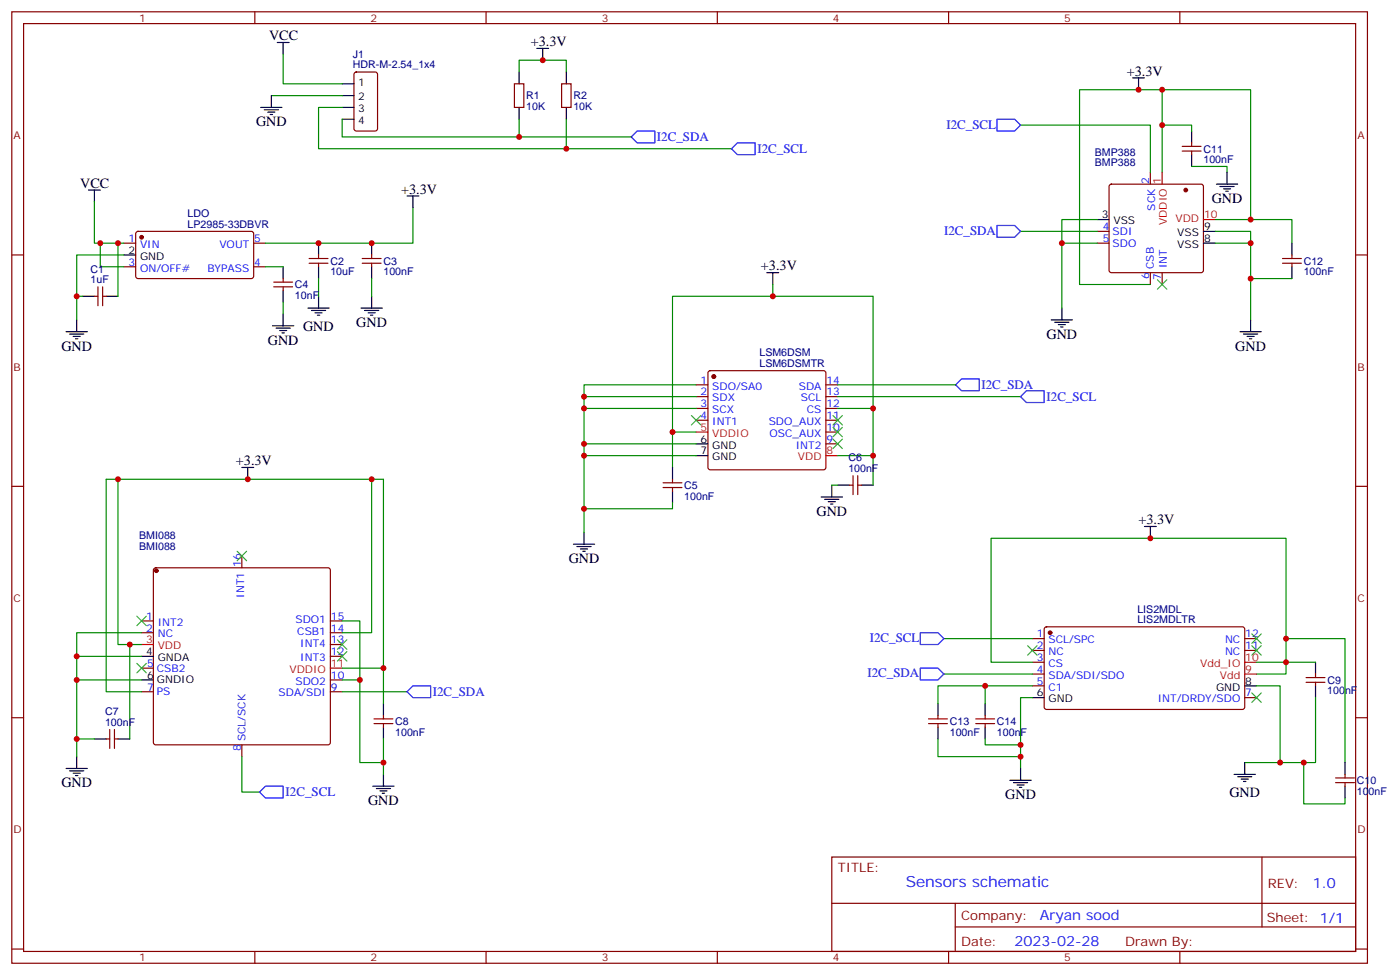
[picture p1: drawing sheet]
<svg xmlns="http://www.w3.org/2000/svg" width="419mm" height="292mm" viewBox="0 0 419 292" stroke-linecap="round" stroke-linejoin="round" font-family="sans-serif">
<g fill="none" stroke="#870000" stroke-width=".35">
<path d="M3.5 3.5h405.4v284.4h-405.4zM7.1 7.1h398.2v277.2h-398.2zM76.2 3.5v3.6M145.3 3.5v3.6M214.5 3.5v3.6M283.6 3.5v3.6M352.8 3.5v3.6M106.1 21.7l.4-.2h5.7l.6 .5 .1 16.5-.5 .6-5.9 .1-.6-.5-.1-16.5zM153.8 25h2.8v7.1h-2.8zM167.9 25h2.8v7.1h-2.8zM331.8 55.2l.5-.2h26.8l.5 .2 .2 .5v25.1l-.2 .5-.5 .2h-26.8l-.5-.2-.2-.5v-25.1zM344 51.5v3.5"/>
<path d="M353.5 45.2h5.6M353.5 43.7h5.6M356.3 42.7v1M356.3 45.2v1M3.5 76.2h3.6M37 72.7h3.6M37 79.7h3.6M40.8 69.4l.5-.3 34.1 .1 .4 .6v13l-.7 .5-34.1-.1-.4-.7v-12.7zM75.8 72.7h3.6M75.8 79.7h3.6M92.4 78.7h5.7M92.4 77.3h5.7"/>
<path d="M95.2 76.2v1.1M95.2 78.7v1M108.3 78.7h5.6M108.3 77.3h5.6M111.1 76.2v1.1M111.1 78.7v1M328.1 72.7h3.5M328.1 69.1h3.5M383.5 78.7h5.6M383.5 77.3h5.6M386.3 76.2v1.1M386.3 78.7v1"/>
<path d="M405.3 76.2h3.6M28.2 88.5h1.1M29.3 85.7v5.7M30.7 85.7v5.7M30.7 88.5h1M81.8 85.7h5.7M81.8 84.3h5.7M84.7 83.3v1M84.7 85.7v1.1M344 81.5v3.5M347.5 81.5v3.5M208.1 115h3.6"/>
<path d="M208.1 118.5h3.6M211.9 111l.5-.2h33.8l.5 .2 .2 .5v28.2l-.2 .5-.5 .2h-33.8l-.5-.2-.2-.5v-28.2zM246.9 115h3.6M246.9 118.5h3.6M208.1 122.1h3.6M208.1 125.6h3.6M246.9 122.1h3.6M246.9 125.6h3.6M246.9 132.6h3.6M246.9 129.1h3.6M3.5 145.3h3.6M198.3 145.7h5.6"/>
<path d="M198.3 144.3h5.6M201.1 143.2v1.1M201.1 145.7v1.1M254 145h1.1M255.1 142.2v5.6M256.5 142.2v5.6M256.5 145h1M405.3 145.3h3.6M46.1 169.9l.5-.2h51.5l.5 .2 .2 .5v51.5l-.3 .5-.4 .2h-51.5l-.5-.2-.2-.5v-51.5zM72.3 166.2v3.5M42.3 185.6h3.6M42.3 189.1h3.6"/>
<path d="M42.3 199.7h3.6M98.8 185.6h3.5M98.8 189.1h3.5M98.8 196.1h3.5M98.8 192.6h3.5M308.7 190.9h3.5M308.7 194.4h3.5M308.7 197.9h3.5M312.4 187.5l.5-.2 58.8 .1 .5 .6-.1 23.6-.6 .4h-58.9l-.4-.7v-23.3zM372.2 190.9h3.5M372.2 194.4h3.5M3.5 214.5h3.6"/>
<path d="M32.8 218v5.7M34.2 218v5.7M42.3 206.7h3.6M98.8 206.7h3.5M98.8 203.2h3.5M111.8 216.3h5.7M111.8 214.8h5.7M114.7 213.8v1M114.7 216.3v1M277.6 216.3h5.7M277.6 214.8h5.7M280.5 213.8v1"/>
<path d="M280.5 216.3v1M291.7 216.3h5.7M291.7 214.8h5.7M294.6 213.8v1M294.6 216.3v1M308.7 201.4h3.5M308.7 205h3.5M372.2 208.5h3.5M390.5 203.9h5.7M390.5 202.5h5.7M393.3 201.4v1.1M393.3 203.9v1.1"/>
<path d="M405.3 214.5h3.6M31.7 220.8h1.1M34.2 220.8h1.1M72.3 222.6v3.5M399.3 233.9h5.7M399.3 232.5h5.7M402.2 231.4v1.1M402.2 233.9v1M248.7 256.1h156.6v28.2h-156.6zM377.3 256.1v20.9M248.7 270h156.5M285.6 277h119.6"/>
<path d="M285.6 270v14.1M3.5 283.6h3.6M76.2 284.3v3.6M145.3 284.3v3.6M214.5 284.3v3.6M283.6 284.3v3.6M352.8 284.3v3.6M405.3 283.6h3.6"/>
</g>
<g fill="#870000" stroke="#870000" stroke-width=".35">
<circle cx="213.4" cy="112.5" r=".53"/>
<circle cx="46.7" cy="170.6" r=".53"/>
<circle cx="42.3" cy="70.9" r=".53"/>
<circle cx="354.5" cy="56.8" r=".53"/>
<circle cx="314" cy="189.1" r=".53"/>
</g>
<path d="M347.5 51.5v3.5M359.8 65.6h3.6M208.1 129.1h3.6M246.9 136.2h3.6M42.3 192.6h3.6M98.8 199.7h3.5M372.2 197.9h3.5M372.2 201.4h3.5" fill="none" stroke="#f00" stroke-width=".35"/>
<g fill="none" stroke="#000" stroke-width=".35">
<path d="M82.9 12.7h3.5M84.7 12.7v3.5M160.5 14.5h3.5M162.3 14.5v3.5M78 32.1h6.3M79 32.8h4.3M80.1 33.5h2.1M80.8 34.2h.7M81.1 28.6v3.5M102.3 25h3.5M102.3 28.6h3.5M102.3 32.1h3.5"/>
<path d="M102.3 35.6h3.5M155.2 21.5v3.5M155.2 32.1v3.5M169.3 21.5v3.5M169.3 32.1v3.5M338.7 23.3h3.5M340.4 23.3v3.5M356.3 39.2v3.5M26.5 56.8h3.5M28.2 56.8v3.5M121.7 58.6h3.5M123.5 58.6v3.5"/>
<path d="M356.3 46.2v3.5M363.7 55h6.4M364.8 55.7h4.2M365.8 56.4h2.1M366.5 57.1h.7M366.9 51.5v3.5M37 76.2h3.6M84.7 79.7v3.6M95.2 72.7v3.5M95.2 79.7v3.6M111.1 72.7v3.5M111.1 79.7v3.6"/>
<path d="M328.1 65.6h3.5M359.8 72.7h3.6M359.8 69.1h3.6M386.3 72.7v3.5M386.3 79.7v3.6M19.8 99.1h6.3M20.8 99.8h4.2M22.9 95.6v3.5M24.7 88.5h3.5M31.7 88.5h3.6M81.5 97.4h6.3M82.5 98.1h4.3"/>
<path d="M83.6 98.8h2.1M84.3 99.5h.7M84.7 86.8v3.5M84.7 93.8v3.6M92.1 92.1h6.3M93.1 92.8h4.3M94.2 93.5h2.1M94.9 94.2h.7M95.2 88.5v3.6M107.9 92.1h6.4M109 92.8h4.2M110.1 93.5h2.1"/>
<path d="M110.8 94.2h.7M111.1 88.5v3.6M229.3 81.5h3.5M231.1 81.5v3.5M314.3 95.6h6.4M315.4 96.3h4.2M316.4 97h2.2M317.1 97.7h.8M317.5 92.1v3.5M370.8 99.1h6.3M371.8 99.8h4.3M373.9 95.6v3.5"/>
<path d="M21.9 100.5h2.1M22.6 101.2h.7M372.9 100.5h2.1M373.6 101.2h.7M72.3 139.7h3.5M74.1 139.7v3.5M201.1 139.7v3.5M208.1 132.6h3.6M208.1 136.2h3.6M174.6 159.1v3.5M201.1 146.8v3.5M245.5 148.5h6.4"/>
<path d="M246.6 149.2h4.2M247.6 149.9h2.2M248.4 150.6h.7M248.7 145v3.5M250.5 145h3.5M257.5 145h3.6M342.2 157.3h3.5M344 157.3v3.6M171.4 162.6h6.4M172.5 163.3h4.2M173.6 164h2.1M174.3 164.7h.7"/>
<path d="M42.3 196.1h3.6M393.3 197.9v3.5M42.3 203.2h3.6M114.7 210.3v3.5M114.7 217.3v3.5M280.5 210.3v3.5M280.5 217.3v3.5M294.6 210.3v3.5M294.6 217.3v3.5M308.7 208.5h3.5M372.2 205h3.5M393.3 205v3.5"/>
<path d="M19.8 229.7h6.3M20.8 230.4h4.2M21.9 231.1h2.1M22.6 231.8h.7M22.9 226.1v3.6M28.2 220.8h3.5M35.3 220.8h3.5M111.5 234.9h6.3M112.5 235.7h4.3M113.6 236.4h2.1M114.3 237.1h.7M114.7 231.4v3.5"/>
<path d="M302 233.2h6.3M303 233.9h4.3M304.1 234.6h2.1M304.8 235.3h.7M305.2 229.7v3.5M369 231.4h6.4M370.1 232.1h4.2M371.1 232.8h2.1M371.8 233.5h.7M372.2 227.9v3.5M402.2 227.9v3.5M402.2 234.9v3.6"/>
</g>
<g fill="none" stroke="#008700" stroke-width=".35">
<path d="M84.7 16.2v8.8h17.6M81.1 28.6h21.2M102.3 32.1h-7.1v12.3h74.1v-8.8M102.3 35.6v5.3h52.9v-5.3M155.2 21.5v-3.5h14.1v3.5M305.2 37.4h38.8v14.1M347.5 26.8v24.7M347.5 37.4h8.8v1.8M155.2 40.9h33.5M169.3 44.4h49.4M356.3 49.7h10.6v1.8M28.2 60.3v12.4h8.8"/>
<path d="M30 72.7v7h7M35.3 72.7v15.8M37 76.2h-14.1v19.4M79.4 79.7h5.3M123.5 62.1v10.6h-44.1M305.2 69.1h22.9M317.5 72.7h10.6M328.1 65.6h-10.6v26.5M363.4 65.6h10.5v-38.8h-51.1v58.2h21.2M363.4 69.1h10.5v26.5M363.4 72.7h10.5M373.9 65.6h12.4v7.1"/>
<path d="M22.9 88.5h1.8M84.7 90.3v3.5M95.2 83.3v5.2M111.1 83.3v5.2M231.1 85v3.5h30v33.6h-10.6M231.1 88.5h-30v40.6M373.9 83.3h12.4M174.6 118.5h33.5M208.1 115h-33.5v44.1M250.5 118.5h54.7M250.5 115h35.3M174.6 136.2h33.5"/>
<path d="M174.6 122.1h33.5M174.6 132.6h33.5M208.1 129.1h-7v10.6M250.5 136.2h10.6v8.8M261.1 122.1v14.1M35.3 143.2v49.4h7M111.1 143.2v45.9h-8.8M201.1 150.3v1.7h-26.5M248.7 145h1.8M38.8 192.6v28.2M42.3 196.1h-19.4v30M42.3 189.1h-19.4v7"/>
<path d="M102.3 199.7h12.4v-56.5h-83v63.5h10.6M102.3 185.6h5.3v42.3h7.1M114.7 199.7v10.6M282.2 190.9h26.5M308.7 197.9h-12.4v-37h88.2v37h-8.8M384.5 190.9h17.7v37M393.3 197.9h-8.8v3.5h-8.8M22.9 203.2h19.4M102.3 203.2h5.3M102.3 206.7h19.4M282.2 201.4h26.5M294.6 205v5.3"/>
<path d="M308.7 208.5h-3.5v21.2M308.7 205h-28.2v5.3M375.7 205h7.1v22.9M393.3 208.5v19.4h-21.1M22.9 220.8h5.3M72.3 226.1v10.6h5.3M114.7 220.8v10.6M280.5 220.8v5.3h24.7M294.6 220.8v1.8h10.6M389.8 227.9v12.3h12.4v-1.7"/>
</g>
<path d="M298.1 35.6h5.3l1.8 1.8-1.8 1.8h-5.3zM188.7 40.9l1.8-1.7h5.3v3.5h-5.3zM218.7 44.4l1.8-1.7h5.3v3.5h-5.3zM298.1 67.4h5.3l1.8 1.7-1.8 1.8h-5.3zM287.5 113.2h5.3v3.6h-5.3l-1.7-1.8zM306.9 116.8h5.3v3.5h-5.3l-1.7-1.8zM275.2 199.7h5.3l1.7 1.7-1.7 1.8h-5.3zM275.2 189.1h5.3l1.7 1.8-1.7 1.7h-5.3zM121.7 206.7l1.8-1.7h5.3v3.5h-5.3zM77.6 236.7l1.8-1.8h5.3v3.6h-5.3z" fill="none" stroke="#00f" stroke-width=".35"/>
<g fill="none" stroke="#3c3" stroke-width=".35">
<path d="M346.1 83.6l2.8 2.8M348.9 83.6l-2.8 2.8M206.7 124.2l2.8 2.8M209.5 124.2l-2.8 2.8M249.1 124.2l2.8 2.8M249.1 127.7l2.8 2.8M249.1 131.2l2.8 2.9M251.9 124.2l-2.8 2.8M251.9 127.7l-2.8 2.8M251.9 131.2l-2.8 2.9M70.9 164.7l2.8 2.9M73.7 164.7l-2.8 2.9"/>
<path d="M40.9 198.3l2.8 2.8M40.9 184.1l2.8 2.9M43.7 198.3l-2.8 2.8M43.7 184.1l-2.8 2.9M100.9 191.2l2.8 2.8M100.9 194.7l2.8 2.9M103.7 191.2l-2.8 2.8M103.7 194.7l-2.8 2.9M307.3 193l2.8 2.8M310.1 193l-2.8 2.8M374.3 189.4l2.8 2.9M374.3 193l2.8 2.8"/>
<path d="M377.1 189.4l-2.8 2.9M377.1 193l-2.8 2.8M374.3 207.1l2.8 2.8M377.1 207.1l-2.8 2.8"/>
</g>
<g fill="#c00">
<circle cx="174.6" cy="136.2" r=".88"/>
<circle cx="174.6" cy="118.5" r=".88"/>
<circle cx="174.6" cy="122.1" r=".88"/>
<circle cx="174.6" cy="132.6" r=".88"/>
<circle cx="30" cy="72.7" r=".88"/>
<circle cx="111.1" cy="72.7" r=".88"/>
<circle cx="95.3" cy="72.7" r=".88"/>
<circle cx="174.6" cy="152" r=".88"/>
<circle cx="201.1" cy="129.1" r=".88"/>
<circle cx="231.1" cy="88.5" r=".88"/>
<circle cx="162.3" cy="18" r=".88"/>
<circle cx="155.2" cy="40.9" r=".88"/>
<circle cx="169.3" cy="44.4" r=".88"/>
<circle cx="74.1" cy="143.2" r=".88"/>
<circle cx="35.3" cy="143.2" r=".88"/>
<circle cx="114.7" cy="199.7" r=".88"/>
<circle cx="114.7" cy="227.9" r=".88"/>
<circle cx="111.1" cy="143.2" r=".88"/>
<circle cx="107.6" cy="203.2" r=".88"/>
<circle cx="38.8" cy="192.6" r=".88"/>
<circle cx="22.9" cy="196.1" r=".88"/>
<circle cx="22.9" cy="203.2" r=".88"/>
<circle cx="22.9" cy="220.8" r=".88"/>
<circle cx="347.5" cy="26.8" r=".88"/>
<circle cx="373.9" cy="65.6" r=".88"/>
<circle cx="373.9" cy="72.7" r=".88"/>
<circle cx="373.9" cy="83.3" r=".88"/>
<circle cx="347.5" cy="37.4" r=".88"/>
<circle cx="317.5" cy="72.7" r=".88"/>
<circle cx="261.1" cy="122.1" r=".88"/>
<circle cx="261.1" cy="136.2" r=".88"/>
<circle cx="35.3" cy="72.7" r=".88"/>
<circle cx="22.9" cy="88.5" r=".88"/>
<circle cx="340.4" cy="26.8" r=".88"/>
<circle cx="344" cy="160.9" r=".88"/>
<circle cx="384.5" cy="197.9" r=".88"/>
<circle cx="384.5" cy="190.9" r=".88"/>
<circle cx="382.8" cy="227.9" r=".88"/>
<circle cx="389.8" cy="227.9" r=".88"/>
<circle cx="294.6" cy="205" r=".88"/>
<circle cx="305.2" cy="226.1" r=".88"/>
<circle cx="305.2" cy="222.6" r=".88"/>
</g>
<text font-size="4.6" fill="#00f" x="270.8" y="265.1">Sensors schematic</text>
<g font-size="4.2">
<text x="80.4" y="12">VCC</text>
<text x="158.7" y="13.8">+3.3V</text>
<text x="336.9" y="22.6">+3.3V</text>
<text x="76.6" y="37.7">GND</text>
<text x="24" y="56.1">VCC</text>
<text x="119.9" y="57.9">+3.3V</text>
<text x="362.3" y="60.7">GND</text>
<text x="227.5" y="80.8">+3.3V</text>
<text x="90.6" y="98.8">GND</text>
<text x="106.5" y="97.7">GND</text>
<text x="312.9" y="101.2">GND</text>
<text x="18.3" y="104.8">GND</text>
<text x="80.1" y="103">GND</text>
<text x="369.4" y="104.8">GND</text>
<text x="70.6" y="139">+3.3V</text>
<text x="244.1" y="154.2">GND</text>
<text x="340.4" y="156.6">+3.3V</text>
<text x="170" y="168.3">GND</text>
<text x="18.3" y="235.3">GND</text>
<text x="300.6" y="238.8">GND</text>
<text x="367.6" y="238.1">GND</text>
<text x="110.1" y="240.6">GND</text>
</g>
<g font-size="4.2" fill="#00f">
<text x="392.5" y="265.4">1.0</text>
<text x="310.9" y="274.9">Aryan sood</text>
<text x="303.4" y="282.6">2023-02-28</text>
</g>
<g font-size="3.9" fill="#00f">
<text x="283" y="38.5">I2C_SCL</text>
<text x="196.4" y="42.2">I2C_SDA</text>
<text x="226.5" y="45.8">I2C_SCL</text>
<text x="282.3" y="70.2">I2C_SDA</text>
<text x="293.5" y="116.3">I2C_SDA</text>
<text x="312.9" y="119.8">I2C_SCL</text>
<text x="260.1" y="192">I2C_SCL</text>
<text x="259.4" y="202.5">I2C_SDA</text>
<text x="129.4" y="208">I2C_SDA</text>
<text x="85.4" y="238">I2C_SCL</text>
</g>
<g font-size="3.9" fill="#800">
<text x="250.5" y="260.7">TITLE:</text>
<text x="379.1" y="265.4">REV:</text>
<text x="287.4" y="274.9">Company:</text>
<text x="378.7" y="275.5">Sheet: 1/1</text>
<text x="287.4" y="282.6">Date:</text>
<text x="336.4" y="282.7">Draw</text>
<text x="346.6" y="282.7">n By:</text>
</g>
<g font-size="3.2" fill="#800">
<text x="41.6" y="6.5">1</text>
<text x="110.8" y="6.5">2</text>
<text x="179.9" y="6.5">3</text>
<text x="249.1" y="6.5">4</text>
<text x="318.2" y="6.5">5</text>
<text x="4.1" y="41.6">A</text>
<text x="405.9" y="41.6">A</text>
<text x="4.1" y="110.8">B</text>
<text x="405.9" y="110.8">B</text>
<text x="4.1" y="179.9">C</text>
<text x="405.9" y="179.9">C</text>
<text x="4.1" y="249.1">D</text>
<text x="405.9" y="249.1">D</text>
<text x="41.6" y="287.3">1</text>
<text x="110.8" y="287.3">2</text>
<text x="179.9" y="287.3">3</text>
<text x="249.1" y="287.3">4</text>
<text x="318.2" y="287.3">5</text>
</g>
<g font-size="3.2" fill="#000080">
<text x="105.5" y="17.3">J1</text>
<text x="105.5" y="20.5">HDR-M-2.54_1x4</text>
<text x="157.3" y="29.7">R1</text>
<text x="171.5" y="29.7">R2</text>
<text x="157.3" y="32.9">10K</text>
<text x="171.4" y="32.9">10K</text>
<text x="327.4" y="46.6">BMP388</text>
<text x="359.8" y="45.6">C11</text>
<text x="327.4" y="49.7">BMP388</text>
<text x="359.8" y="48.8">100nF</text>
<text x="56.1" y="64.9">LDO</text>
<text x="56.1" y="68.1">LP2985-33DBVR</text>
<text x="27.1" y="81.4">C1</text>
<text x="98.8" y="82.3">10uF</text>
<text x="98.8" y="79.1">C2</text>
<text x="114.7" y="82.3">100nF</text>
<text x="114.7" y="79.1">C3</text>
<text x="389.8" y="82.3">100nF</text>
<text x="389.8" y="79.1">C12</text>
<text x="27.1" y="84.7">1uF</text>
<text x="88.2" y="89.3">10nF</text>
<text x="88.2" y="86.1">C4</text>
<text x="227.1" y="106.4">LSM6DSM</text>
<text x="227.1" y="109.7">LSM6DSMTR</text>
<text x="253.7" y="137.9">C6</text>
<text x="253.7" y="141.1">100nF</text>
<text x="204.6" y="149.3">100nF</text>
<text x="204.6" y="146.1">C5</text>
<text x="41.6" y="161.1">BMI088</text>
<text x="41.6" y="164.4">BMI088</text>
<text x="340.1" y="183.1">LIS2MDL</text>
<text x="340.1" y="186.3">LIS2MDLTR</text>
<text x="396.9" y="207.5">100nF</text>
<text x="396.9" y="204.3">C9</text>
<text x="31.4" y="213.7">C7</text>
<text x="31.4" y="217">100nF</text>
<text x="118.2" y="219.9">100nF</text>
<text x="118.2" y="216.7">C8</text>
<text x="284" y="219.9">100nF</text>
<text x="284" y="216.7">C13</text>
<text x="298.1" y="219.9">100nF</text>
<text x="298.1" y="216.7">C14</text>
<text x="405.7" y="237.5">100nF</text>
<text x="405.7" y="234.3">C10</text>
</g>
<g font-size="3.2">
<text x="107.1" y="25.8">1</text>
<text x="107.1" y="30">2</text>
<text x="107.1" y="33.5">3</text>
<text x="107.1" y="37">4</text>
<text x="329.4" y="65.3">3</text>
<text x="332.9" y="67">VSS</text>
<text x="352" y="70.6">VSS</text>
<text x="360" y="68.8">9</text>
<text x="38.4" y="75.8">2</text>
<text x="41.9" y="77.6">GND</text>
<text x="352" y="74.1">VSS</text>
<text x="360" y="72.3">8</text>
<text x="209.5" y="132.3">6</text>
<text x="209.5" y="135.8">7</text>
<text x="213" y="134.1">GND</text>
<text x="213" y="137.6">GND</text>
<text x="43.7" y="195.8">4</text>
<text x="47.2" y="197.6">GNDA</text>
<text x="44" y="202.8">6</text>
<text x="46.9" y="204.3">GNDIO</text>
<text x="310" y="208.1">6</text>
<text x="313.5" y="209.9">GND</text>
<text x="363.6" y="206.4">GND</text>
<text x="372.4" y="204.6">8</text>
</g>
<g font-size="3.2" fill="#00f">
<text x="343.6" y="54.9" transform="rotate(-90 343.6 54.9)">2</text>
<text x="345.4" y="62.9" transform="rotate(-90 345.4 62.9)">SCK</text>
<text x="329.8" y="68.8">4</text>
<text x="332.7" y="70.2">SDI</text>
<text x="38.4" y="72.3">1</text>
<text x="41.9" y="74.1">VIN</text>
<text x="65.6" y="74.1">VOUT</text>
<text x="76" y="72.3">5</text>
<text x="329.8" y="72.3">5</text>
<text x="332.7" y="73.7">SDO</text>
<text x="38.4" y="79.4">3</text>
<text x="41.9" y="81.1">ON/OFF#</text>
<text x="62" y="81.1">BYPASS</text>
<text x="76" y="79.4">4</text>
<text x="343.6" y="83.3" transform="rotate(-90 343.6 83.3)">6</text>
<text x="345" y="80.4" transform="rotate(-90 345 80.4)">CSB</text>
<text x="347.1" y="83.7" transform="rotate(-90 347.1 83.7)">7</text>
<text x="348.9" y="80.2" transform="rotate(-90 348.9 80.2)">INT</text>
<text x="209.5" y="114.7">1</text>
<text x="209.5" y="118.2">2</text>
<text x="213" y="116.4">SDO/SA0</text>
<text x="213" y="119.9">SDX</text>
<text x="238.9" y="116.4">SDA</text>
<text x="239.5" y="119.9">SCL</text>
<text x="247.1" y="118.2">13</text>
<text x="247.1" y="114.7">14</text>
<text x="209.5" y="121.7">3</text>
<text x="209.5" y="125.2">4</text>
<text x="213" y="123.5">SCX</text>
<text x="241.3" y="123.5">CS</text>
<text x="247.1" y="125.2">11</text>
<text x="247.1" y="121.7">12</text>
<text x="213" y="127">INT1</text>
<text x="229.8" y="127">SDO_AUX</text>
<text x="230.1" y="130.5">OSC_AUX</text>
<text x="247.1" y="128.8">10</text>
<text x="238" y="134.1">INT2</text>
<text x="247.1" y="132.3">9</text>
<text x="72" y="169.5" transform="rotate(-90 72 169.5)">16</text>
<text x="73" y="178.7" transform="rotate(-90 73 178.7)">INT1</text>
<text x="43.7" y="185.2">1</text>
<text x="99" y="185.2">15</text>
<text x="43.7" y="188.7">2</text>
<text x="47.2" y="187">INT2</text>
<text x="47.2" y="190.5">NC</text>
<text x="88.3" y="186.3">SDO1</text>
<text x="88.9" y="189.8">CSB1</text>
<text x="99" y="188.7">14</text>
<text x="310" y="190.5">1</text>
<text x="372.4" y="190.5">12</text>
<text x="89.8" y="197.6">INT3</text>
<text x="89.8" y="193.3">INT4</text>
<text x="99" y="195.8">12</text>
<text x="99" y="192.3">13</text>
<text x="310" y="194">2</text>
<text x="310" y="197.6">3</text>
<text x="313.5" y="192.3">SCL/SPC</text>
<text x="313.5" y="195.8">NC</text>
<text x="366.3" y="195.8">NC</text>
<text x="366.3" y="192.3">NC</text>
<text x="372.4" y="194">11</text>
<text x="44" y="199.3">5</text>
<text x="46.9" y="200.7">CSB2</text>
<text x="99" y="202.8">10</text>
<text x="310" y="201.1">4</text>
<text x="313.5" y="199.3">CS</text>
<text x="313.5" y="202.8">SDA/SDI/SDO</text>
<text x="44" y="206.4">7</text>
<text x="46.9" y="207.8">PS</text>
<text x="83.3" y="208.1">SDA/SDI</text>
<text x="88.3" y="204.6">SDO2</text>
<text x="99" y="206.4">9</text>
<text x="310" y="204.6">5</text>
<text x="313.5" y="206.4">C1</text>
<text x="346.2" y="209.9">INT/DRDY/SDO</text>
<text x="372.4" y="208.1">7</text>
<text x="73.4" y="221.5" transform="rotate(-90 73.4 221.5)">SCL/SCK</text>
<text x="72" y="224.4" transform="rotate(-90 72 224.4)">8</text>
</g>
<g font-size="3.2" fill="#f00">
<text x="347.1" y="54.9" transform="rotate(-90 347.1 54.9)">1</text>
<text x="360" y="65.3">10</text>
<text x="348.9" y="67.2" transform="rotate(-90 348.9 67.2)">VDDIO</text>
<text x="351.5" y="66.3">VDD</text>
<text x="209.5" y="128.8">5</text>
<text x="213" y="130.5">VDDIO</text>
<text x="238.6" y="137.6">VDD</text>
<text x="247.1" y="135.8">8</text>
<text x="43.7" y="192.3">3</text>
<text x="47.2" y="194">VDD</text>
<text x="372.4" y="197.6">10</text>
<text x="86.6" y="201.1">VDDIO</text>
<text x="99" y="199.3">11</text>
<text x="358.9" y="199.3">Vdd_IO</text>
<text x="364.8" y="202.8">Vdd</text>
<text x="372.4" y="201.1">9</text>
</g>
</svg>
